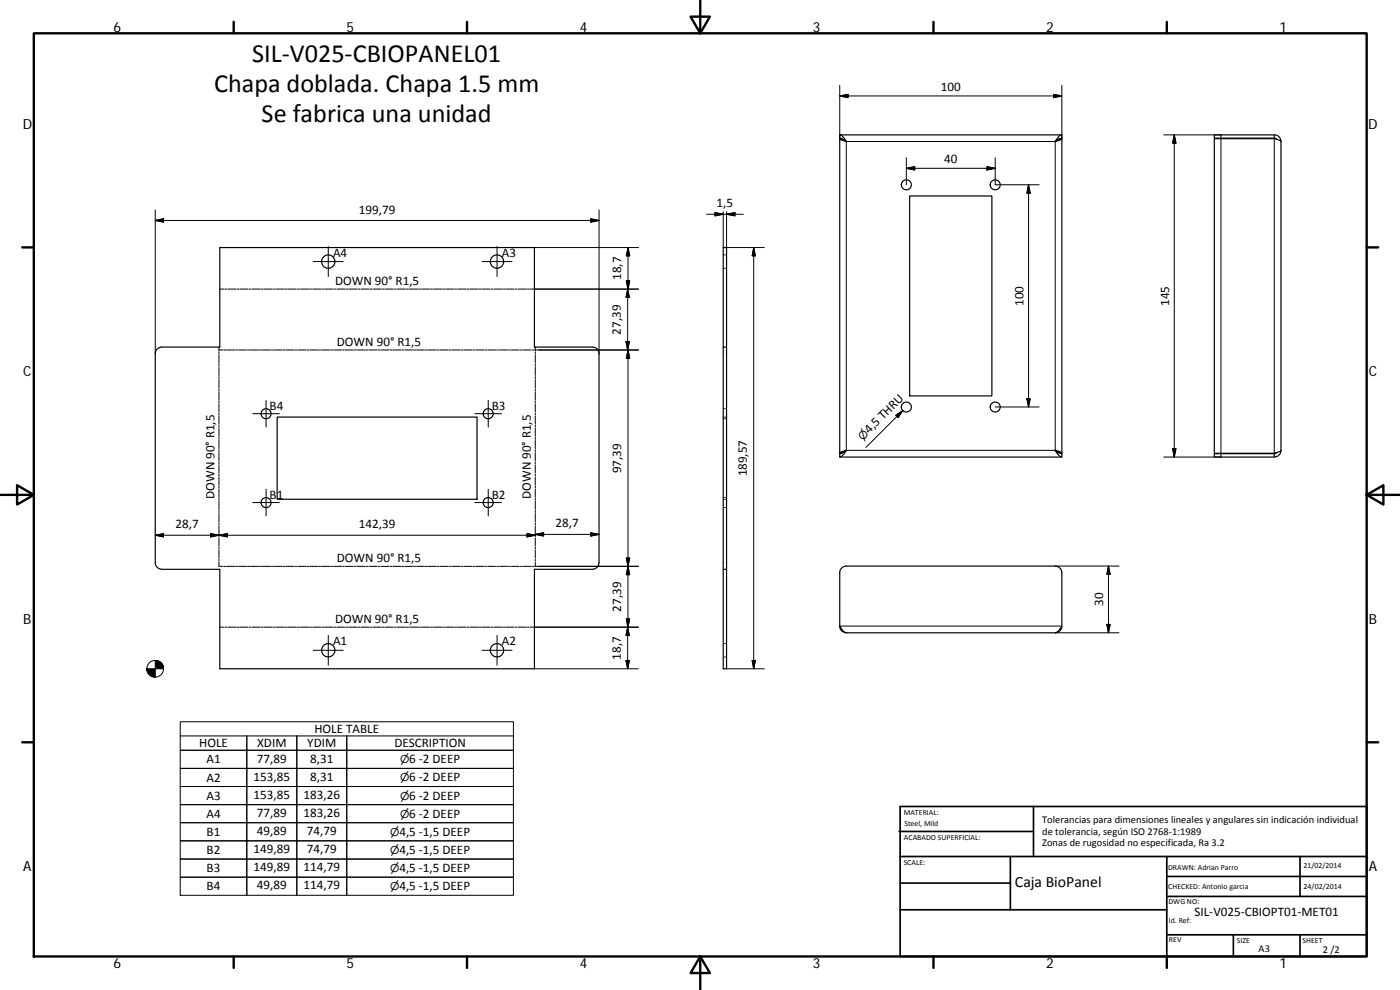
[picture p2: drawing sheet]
<svg xmlns="http://www.w3.org/2000/svg" width="420mm" height="297mm" viewBox="0 0 420 297" stroke-linecap="round" stroke-linejoin="round" font-family="sans-serif">
<g fill="none" stroke="#000" stroke-width=".36">
<path d="M252 41.6l.7 .5 1.3 .4M252 40.5a3.4 3.4 0 0 1 2 2l-1-.7-1-.4zM252 41.6h.7M252 41.6v94.4M252 40.5h66.7M253.1 41.8l.9 .7M273 58.8h24.7v60h-24.7zM317.8 40.9l.9-.4v.9l-1 .4-1 .7zM318 41.6l.7 .1-2 .8 .9-.7M318.7 41.6v94.4M382.4 40.5h-18v.9h18M383.2 41.8l1.2 .7"/>
<path d="M384.4 42.5a1.99 1.99 0 0 0-2-2v.9l.8 .4-.8-.2h-18v94.4h18l1.7-.6 .3-.3M384.4 42.5v92.6M66 74.3h94.4v29.8h17.4a1.97 1.97 0 0 1 2 2.1v62.6a2.04 2.04 0 0 1-2 2h-17.4v29.9h-94.4v-29.9h-17.4a2.01 2.01 0 0 1-2-2v-62.6a1.93 1.93 0 0 1 2-2.1h17.4zM217.1 104.1v-29.8h.9v29.8M217.1 104.1h.9v66.7h-.9zM83.2 125.1h60v24.7h-60zM252 136h.7M252 137.1h66.7M252 136.1l1-.3 1-.7a3.7 3.7 0 0 1-2 2zM254 135.1l-1.7 .6-.3 .3M254 135.1l-.9 .7M316.7 135.1l1 .7 1 .3v1a3.6 3.6 0 0 1-2-2z"/>
<path d="M317.6 135.8l-.9-.7 1.3 .4 .7 .5M318 136h.7M382.4 136.1h-18v1h18M383.2 135.8l-.8 .3M384.4 135.1a2.06 2.06 0 0 1-2 2v-1M217.1 170.8v29.9h.9v-29.9M252 187.9v-16a1.97 1.97 0 0 1 2-2.1h62.7a2.05 2.05 0 0 1 2 2.1v16.1a2.01 2.01 0 0 1-2 1.9M252 187.9a1.96 1.96 0 0 0 2 2M252 187.9a3.4 3.4 0 0 0 2 2M254 189.9h62.7M318.7 187.9a3.5 3.5 0 0 1-2 2"/>
<circle cx="272" cy="55.5" r="1.5"/>
<circle cx="298.7" cy="55.5" r="1.5"/>
<circle cx="98.5" cy="78.5" r="1.99"/>
<circle cx="149.2" cy="78.5" r="1.99"/>
<circle cx="79.8" cy="124.1" r="1.5"/>
<circle cx="146.5" cy="124.1" r="1.49"/>
<circle cx="272" cy="122.1" r="1.5"/>
<circle cx="298.7" cy="122.1" r="1.5"/>
<circle cx="79.8" cy="150.8" r="1.5"/>
<circle cx="146.5" cy="150.8" r="1.49"/>
<circle cx="98.5" cy="195.1" r="2"/>
<circle cx="149.2" cy="195.1" r="2"/>
</g>
<g fill="none" stroke="#000" stroke-width=".3">
<path d="M252 25.6v16M252 28.8l2.5-.5v1zM252 28.8h66.7M316.2 28.3l2.5 .5-2.5 .5zM318.7 25.6v16M252.2 41.8l1.8 .7M254 42.5h62.7M254 42.5v92.6M272 47.3v8.1M272 50.5l2.5-.5v1zM272 50.5h26.7M296.2 50l2.5 .5-2.5 .5z"/>
<path d="M298.7 47.3v8.1h13.2M308.7 55.4v66.7M308.7 55.4l.5 2.6h-1zM316.7 42.5v92.6M318.5 41.8l-1.8 .7M349.2 40.5h17.2v.9M352.4 40.5v96.6M352.4 40.5l.5 2.4h-1zM366.4 41.6v94.4M382.4 41.6v94.4M46.6 63v43.2M46.6 66.1l2.5-.5v1.1z"/>
<path d="M46.6 66.1h133.2M94 78.5h9M98.5 74v9M144.6 78.5h9.1M149.2 74v9M160.4 74.3h31.3M177.3 65.6l2.5 .5-2.5 .6zM179.8 63v43.2M188.5 74.3v12.4M188.5 74.3l.5 2.5h-1zM212.1 64.3h11M214.6 63.8l2.5 .5-2.5 .5z"/>
<path d="M217.1 76.5h.3M217.1 63.5v10.8M217.7 76.5h.3M218 63.5v10.8h11.4M218 64.3l2.6-.5v1zM226.2 74.3v126.4M226.2 74.3l.5 2.5h-1zM66 86.7h1.2M67.5 86.7h.6M68.4 86.7h2.4M71.1 86.7h.6M72 86.7h2.5"/>
<path d="M74.8 86.7h.5M75.7 86.7h2.4M78.4 86.7h.6M79.3 86.7h2.4M82 86.7h.6M82.9 86.7h2.5M85.6 86.7h.6M86.5 86.7h2.5M89.3 86.7h.6M90.2 86.7h2.4M92.9 86.7h.6M93.8 86.7h2.4"/>
<path d="M96.5 86.7h.6M97.4 86.7h2.5M100.2 86.7h.6M101.1 86.7h2.4M103.8 86.7h.6M104.7 86.7h2.4M107.4 86.7h.6M108.3 86.7h2.5M111.1 86.7h.6M112 86.7h2.4M114.7 86.7h.6M115.6 86.7h2.4"/>
<path d="M118.3 86.7h.6M119.2 86.7h2.5M122 86.7h.6M122.9 86.7h2.4M125.6 86.7h.6M126.5 86.7h2.4M129.2 86.7h.6M130.1 86.7h2.5M132.9 86.7h.6M133.7 86.7h2.5M136.5 86.7h.6M137.4 86.7h2.4"/>
<path d="M140.1 86.7h.6M141 86.7h2.5M143.7 86.7h.6M144.6 86.7h2.5M147.4 86.7h.6M148.3 86.7h2.4M151 86.7h.6M151.9 86.7h2.4M154.6 86.7h.6M155.5 86.7h2.5M158.3 86.7h.6M159.2 86.7h32.5"/>
<path d="M188 84.2h1l-.5 2.5zM188.4 86.7v18.3M188.4 86.7l.5 2.6h-1zM217.1 80.5h.3M217.7 80.5h.3M65.7 104.1v1.2M65.7 105.7v.6M65.7 106.6v2.4M65.7 109.3v.6M65.7 110.2v2.5M65.7 113v.6M65.7 113.9v2.4"/>
<path d="M65.7 116.6v.6M65.7 117.5v2.5M65.7 105h1.2M67.2 105h.6M68.1 105h2.4M70.7 105h.7M71.6 105h2.4M74.3 105h.6M75.2 105h2.4M77.9 105h.6M78.7 105h2.4M81.4 105h.6"/>
<path d="M82.3 105h2.4M85 105h.6M85.9 105h2.4M88.6 105h.5M89.4 105h2.4M92.1 105h.6M93 105h2.4M95.7 105h.6M96.6 105h2.3M99.2 105h.6M100.1 105h2.4M102.8 105h.6"/>
<path d="M103.7 105h2.3M106.3 105h.6M107.2 105h2.4M109.9 105h.6M110.8 105h2.3M113.4 105h.6M114.3 105h2.4M117 105h.6M117.9 105h2.4M120.6 105h.5M121.4 105h2.4M124.1 105h.6"/>
<path d="M125 105h2.4M127.7 105h.6M128.6 105h2.3M131.2 105h.6M132.1 105h2.4M134.8 105h.6M135.7 105h2.4M138.3 105h.6M139.2 105h2.4M141.9 105h.6M142.8 105h2.4M145.5 105h.6"/>
<path d="M146.4 105h2.3M149 105h.6M149.9 105h2.4M152.6 105h.6M153.5 105h2.3M156.2 105h.5M157 105h2.4M159.7 105h.6M160.6 105h31.1M160.6 104.1v1.2M160.6 105.7v.6M160.6 106.6v2.4"/>
<path d="M160.6 109.3v.6M160.6 110.2v2.5M160.6 113v.6M160.6 113.9v2.4M160.6 116.6v.6M160.6 117.5v2.5M187.9 102.5h1l-.5 2.5zM188.5 105v83.2M188.5 105l.5 2.5h-1zM308.2 119.6h1l-.5 2.5zM65.7 120.3v.6M65.7 121.2v2.4"/>
<path d="M65.7 123.9v.6M65.7 124.8v2.5M65.7 127.6v.6M65.7 128.5v2.4M65.7 131.2v.6M65.7 132.1v2.5M65.7 134.9v.6M65.7 135.8v2.4M65.7 138.6v.6M65.7 139.5v2.4M75.9 124.1h8M79.9 120.1v8"/>
<path d="M142.5 124.1h8M146.5 120.1v8M160.6 120.3v.6M160.6 121.2v2.4M160.6 123.9v.6M160.6 124.8v2.5M160.6 127.6v.6M160.6 128.5v2.4M160.6 131.2v.6M160.6 132.1v2.5M160.6 134.9v.6M160.6 135.8v2.4"/>
<path d="M160.6 138.6v.6M160.6 139.5v2.4M217.1 125.1h.3M217.1 125.6h.3M217.1 122.6h.3M217.7 125.1h.3M217.7 125.6h.3M217.7 122.6h.3M254 135.1l-1.8 .7M254 135.1h62.7M268.8 124.6l2.1-1.4-1.4 2.1zM270.9 123.2l-11 11"/>
<path d="M298.7 122.1h13.2M316.7 135.1l1.8 .7M351.9 134.6h1l-.5 2.5zM366.4 136.1v1h-17.2M65.7 142.2v.6M65.7 143.1v2.5M65.7 145.9v.6M65.7 146.8v2.4M65.7 149.5v.6M65.7 150.4v2.5M65.7 153.2v.6M65.7 154.1v2.4"/>
<path d="M65.7 156.8v.6M65.7 157.8v2.4M75.9 150.8h8M79.9 146.8v8M142.5 150.8h8M146.5 146.8v8M160.6 142.2v.6M160.6 143.1v2.5M160.6 145.9v.6M160.6 146.8v2.4M160.6 149.5v.6M160.6 150.4v2.5"/>
<path d="M160.6 153.2v.6M160.6 154.1v2.4M160.6 156.8v.6M160.6 157.8v2.4M177.3 159.9l2.5 .4-2.5 .5zM217.1 149.8h.3M217.1 152.3h.3M217.1 149.3h.3M217.7 149.8h.3M217.7 152.3h.3M217.7 149.3h.3M46.6 160.6l2.5-.5v1z"/>
<path d="M46.6 160.6h114M63.2 160.1l2.5 .5-2.5 .5zM65.7 168.7v1.2h1.2M65.7 160.5v.6M65.7 161.4v2.4M65.7 164.1v.6M65.7 165v2.5M65.7 167.8v.6M65.7 160.6l2.5-.5v1zM67.2 169.9h.6M68.1 169.9h2.4M70.7 169.9h.7"/>
<path d="M71.6 169.9h2.4M74.3 169.9h.6M75.2 169.9h2.4M77.9 169.9h.6M78.7 169.9h2.4M81.4 169.9h.6M82.3 169.9h2.4M85 169.9h.6M85.9 169.9h2.4M88.6 169.9h.5M89.4 169.9h2.4M92.1 169.9h.6"/>
<path d="M93 169.9h2.4M95.7 169.9h.6M96.6 169.9h2.3M99.2 169.9h.6M100.1 169.9h2.4M102.8 169.9h.6M103.7 169.9h2.3M106.3 169.9h.6M107.2 169.9h2.4M109.9 169.9h.6M110.8 169.9h2.3M113.4 169.9h.6"/>
<path d="M114.3 169.9h2.4M117 169.9h.6M117.9 169.9h2.4M120.6 169.9h.5M121.4 169.9h2.4M124.1 169.9h.6M125 169.9h2.4M127.7 169.9h.6M128.6 169.9h2.3M131.2 169.9h.6M132.1 169.9h2.4M134.8 169.9h.6"/>
<path d="M135.7 169.9h2.4M138.3 169.9h.6M139.2 169.9h2.4M141.9 169.9h.6M142.8 169.9h2.4M145.5 169.9h.6M146.4 169.9h2.3M149 169.9h.6M149.9 169.9h2.4M152.6 169.9h.6M153.5 169.9h2.3M156.2 169.9h.5"/>
<path d="M157 169.9h2.4M158.1 160.1l2.5 .5-2.5 .5zM159.7 169.9h.6M160.6 160.3l2.5-.4v.9zM160.6 160.3h19.2M160.6 168.7v1.2h31.1M160.6 160.5v.6M160.6 161.4v2.4M160.6 164.1v.6M160.6 165v2.5M160.6 167.8v.6M188 167.4h1l-.5 2.5z"/>
<path d="M188.5 169.9l.5 2.5h-1.1zM316.7 169.8h19.1M332.7 169.8v20.1M332.7 169.8l.5 2.6h-1zM66 188.2h1.2M67.5 188.2h.6M68.4 188.2h2.4M71.1 188.2h.6M72 188.2h2.5M74.8 188.2h.5M75.7 188.2h2.4M78.4 188.2h.6"/>
<path d="M79.3 188.2h2.4M82 188.2h.6M82.9 188.2h2.5M85.6 188.2h.6M86.5 188.2h2.5M89.3 188.2h.6M90.2 188.2h2.4M92.9 188.2h.6M93.8 188.2h2.4M94 195.1h9M96.5 188.2h.6M97.4 188.2h2.5"/>
<path d="M98.5 190.6v9M100.2 188.2h.6M101.1 188.2h2.4M103.8 188.2h.6M104.7 188.2h2.4M107.4 188.2h.6M108.3 188.2h2.5M111.1 188.2h.6M112 188.2h2.4M114.7 188.2h.6M115.6 188.2h2.4M118.3 188.2h.6"/>
<path d="M119.2 188.2h2.5M122 188.2h.6M122.9 188.2h2.4M125.6 188.2h.6M126.5 188.2h2.4M129.2 188.2h.6M130.1 188.2h2.5M132.9 188.2h.6M133.7 188.2h2.5M136.5 188.2h.6M137.4 188.2h2.4M140.1 188.2h.6"/>
<path d="M141 188.2h2.5M143.7 188.2h.6M144.6 195.1h9.1M144.6 188.2h2.5M147.4 188.2h.6M148.3 188.2h2.4M149.2 190.6v9M151 188.2h.6M151.9 188.2h2.4M154.6 188.2h.6M155.5 188.2h2.5M158.3 188.2h.6"/>
<path d="M187.9 198.2h1l-.5 2.5zM187.9 185.7h1.1l-.5 2.5zM188.4 188.2v12.5M188.4 188.2l.5 2.5h-1zM191.6 188.2h-32.4M217.1 193.1h.3M217.1 197.1h.3M217.7 193.1h.3M217.7 197.1h.3M225.7 198.2h1l-.5 2.5zM252 187.9h66.7M252.2 188.6l.3 .1"/>
<path d="M316.7 189.9h19.1M318.5 188.6l-.4 .1M332.2 187.3h1l-.5 2.6zM54.1 216.6h100v52h-100zM160.4 200.7h31.1M218 200.7h11.4M54.1 220.8h20v4.3M74.1 230.5v-5.4h-20h100h-50v-4.3v47.8M89.1 220.8v47.8M104.1 225.1v5.4h50h-100h20v5.5M104.1 230.5v5.5h50h-100h20v5.4M104.1 236v5.4h50h-100h20v5.4"/>
<path d="M154.1 220.8h-80v47.8v-5.4h-20h100h-50v-5.5M104.1 241.4v5.4h50h-100h20v5.5M104.1 246.8v5.5h50h-100h20v5.4M104.1 252.3v5.4h50h-100h20v5.5"/>
<circle cx="46.6" cy="200.7" r="2.5"/>
</g>
<g fill="none" stroke="#000" stroke-width=".71">
<path d="M10.1 10h400.1v277h-400.1zM70.1 6.6v3.4M140.2 6.6v3.4M207.3 5h5.8l-2.9 5zM210.2 0v10M280.2 6.6v3.4M350.2 6.6v3.4M6.7 74.2h3.4M410.2 74.2h3.4M.2 148.5h9.9M5.1 145.6l5 2.9-5 2.9zM410.2 148.5l5-2.9v5.8z"/>
<path d="M410.2 148.5h9.9M6.7 222.7h3.4M410.2 222.7h3.4M70.1 287v3.4M140.2 287v3.4M210.2 287l2.9 5h-5.8zM210.2 287v10M280.2 287v3.4M350.2 287v3.4"/>
</g>
<g fill="none" stroke="#000" stroke-width=".51">
<path d="M269.8 249.5h40.4M270.1 257h140.1M270.1 242h140.1v45h-140.1zM303.2 257v16M310.2 242v15M350.2 257v30M390.2 257v12M270.1 273h80.1M270.1 265h33.1M350.2 269h60M350.2 263h60M350.2 280.5h60"/>
<path d="M370.2 280.5v6.5M390.2 280.5v6.5"/>
</g>
<g fill="#000" stroke="#000" stroke-width=".3">
<path d="M252 28.8l2.5-.5v1zM316.2 28.3l2.5 .5-2.5 .5zM272 50.5l2.5-.5v1zM296.2 50l2.5 .5-2.5 .5zM308.7 55.4l.5 2.6h-1zM352.4 40.5l.5 2.4h-1zM46.6 66.1l2.5-.5v1.1zM177.3 65.6l2.5 .5-2.5 .6zM188.5 74.3l.5 2.5h-1zM214.6 63.8l2.5 .5-2.5 .5zM218 64.3l2.6-.5v1zM226.2 74.3l.5 2.5h-1z"/>
<path d="M188 84.2h1l-.5 2.5zM188.4 86.7l.5 2.6h-1zM187.9 102.5h1l-.5 2.5zM188.5 105l.5 2.5h-1zM308.2 119.6h1l-.5 2.5zM268.8 124.6l2.1-1.4-1.4 2.1zM351.9 134.6h1l-.5 2.5zM160.6 160.3l2.5-.4v.9zM46.6 160.6l2.5-.5v1zM63.2 160.1l2.5 .5-2.5 .5zM65.7 160.6l2.5-.5v1zM158.1 160.1l2.5 .5-2.5 .5z"/>
<path d="M177.3 159.9l2.5 .4-2.5 .5zM188 167.4h1l-.5 2.5zM188.5 169.9l.5 2.5h-1.1zM332.7 169.8l.5 2.6h-1zM187.9 198.2h1l-.5 2.5zM187.9 185.7h1.1l-.5 2.5zM188.4 188.2l.5 2.5h-1zM225.7 198.2h1l-.5 2.5zM332.2 187.3h1l-.5 2.6zM44.1 200.7l.1 .7zM44.1 200.7l.2 1zM44.1 200.7l.4 1.3z"/>
<path d="M44.1 200.7l.6 1.6zM44.1 200.7l.8 1.8zM44.1 200.7l1.1 2.1zM44.1 200.7l1.5 2.2-.4-.1zM44.1 200.7l1.8 2.3-.3-.1zM44.1 200.7l2.1 2.4-.3-.1zM44.1 200.7l2.5 2.4h-.4zM46.6 198.2l2.5 2.5h-2.5zM44.1 200.7h2.5v2.4zM49 199.9l.1 .8zM48.9 199.6l.2 1.1zM48.7 199.3l.4 1.4z"/>
<path d="M48.5 199l.6 1.7zM48.2 198.8l.9 1.9zM47.9 198.5l.3 .3 .9 1.9zM47.6 198.4l.3 .1 1.2 2.2zM47.3 198.3l.3 .1 1.5 2.3zM47 198.2l.3 .1 1.8 2.4zM46.6 198.2h.4l2.1 2.5z"/>
</g>
<g font-size="7.9">
<text x="75.7" y="18.5">SIL‐V025‐CBIOPANEL01</text>
<text x="64.2" y="27.5">Chapa doblada. Chapa 1.5 mm</text>
<text x="78.5" y="36.6">Se fabrica una unidad</text>
</g>
<text font-size="4.7" x="304.6" y="266.2">Caja BioPanel</text>
<g font-size="4.2">
<text x="34" y="9.6">6</text>
<text x="104" y="9.6">5</text>
<text x="174" y="9.6">4</text>
<text x="244" y="9.6">3</text>
<text x="314" y="9.6">2</text>
<text x="384" y="9.6">1</text>
<text x="6.8" y="38.7">D</text>
<text x="410.6" y="38.7">D</text>
<text x="7" y="112.9">C</text>
<text x="410.8" y="112.9">C</text>
<text x="7" y="187.1">B</text>
<text x="410.8" y="187.1">B</text>
<text x="7" y="261.3">A</text>
<text x="410.8" y="261.3">A</text>
<text x="34" y="290.4">6</text>
<text x="104" y="290.4">5</text>
<text x="174" y="290.4">4</text>
<text x="244" y="290.4">3</text>
<text x="314" y="290.4">2</text>
<text x="384" y="290.4">1</text>
</g>
<g font-size="3.9">
<text x="282.3" y="27.2">100</text>
<text x="283.3" y="48.9">40</text>
<text x="107.7" y="64.1">199,79</text>
<text x="215.1" y="62.2">1,5</text>
<text x="99.9" y="77.1">A4</text>
<text x="150.6" y="77">A3</text>
<text x="100.6" y="85.4">DOWN 90° R1,5</text>
<text x="186.4" y="84" transform="rotate(-90 186.4 84)">18,7</text>
<text x="307.1" y="91.8" transform="rotate(-90 307.1 91.8)">100</text>
<text x="350.8" y="91.8" transform="rotate(-90 350.8 91.8)">145</text>
<text x="186.3" y="100.4" transform="rotate(-90 186.3 100.4)">27,39</text>
<text x="101.1" y="103.7">DOWN 90° R1,5</text>
<text x="80.9" y="123.1">B4</text>
<text x="147.6" y="123.1">B3</text>
<text x="260.9" y="130.2" transform="rotate(-45 260.9 130.2)">4,5 THRU</text>
<text x="186.4" y="142" transform="rotate(-90 186.4 142)">97,39</text>
<text x="224.1" y="142.9" transform="rotate(-90 224.1 142.9)">189,57</text>
<text x="64.4" y="149.7" transform="rotate(-90 64.4 149.7)">DOWN 90° R1,5</text>
<text x="80.9" y="149.7">B1</text>
<text x="147.6" y="149.7">B2</text>
<text x="159.4" y="149.7" transform="rotate(-90 159.4 149.7)">DOWN 90° R1,5</text>
<text x="52.7" y="158.5">28,7</text>
<text x="107.7" y="158.5">142,39</text>
<text x="166.7" y="158.3">28,7</text>
<text x="101.1" y="168.6">DOWN 90° R1,5</text>
<text x="186.4" y="183.5" transform="rotate(-90 186.4 183.5)">27,39</text>
<text x="331.1" y="181.8" transform="rotate(-90 331.1 181.8)">30</text>
<text x="100.6" y="186.9">DOWN 90° R1,5</text>
<text x="99.9" y="193.7">A1</text>
<text x="150.6" y="193.7">A2</text>
<text x="186.3" y="197.9" transform="rotate(-90 186.3 197.9)">18,7</text>
<text x="94.4" y="219.9">HOLE TABLE</text>
<text x="59.8" y="224.2">HOLE</text>
<text x="77.2" y="224.2">XDIM</text>
<text x="92.2" y="224.2">YDIM</text>
<text x="118.4" y="224.2">DESCRIPTION</text>
<text x="62" y="229">A1</text>
<text x="77.1" y="228.8">77,89</text>
<text x="93.1" y="228.8">8,31</text>
<text x="122.8" y="229">6 ‐2 DEEP</text>
<text x="62" y="234.5">A2</text>
<text x="62" y="239.9">A3</text>
<text x="76.1" y="234.2">153,85</text>
<text x="76.1" y="239.7">153,85</text>
<text x="91.1" y="239.7">183,26</text>
<text x="93.1" y="234.2">8,31</text>
<text x="122.8" y="234.5">6 ‐2 DEEP</text>
<text x="122.8" y="239.9">6 ‐2 DEEP</text>
<text x="62" y="245.4">A4</text>
<text x="77.1" y="245.1">77,89</text>
<text x="91.1" y="245.1">183,26</text>
<text x="122.8" y="245.3">6 ‐2 DEEP</text>
<text x="62" y="250.8">B1</text>
<text x="77.1" y="250.6">49,89</text>
<text x="92.1" y="250.6">74,79</text>
<text x="119.9" y="250.8">4,5 ‐1,5 DEEP</text>
<text x="62" y="256.3">B2</text>
<text x="76.1" y="256">149,89</text>
<text x="92.1" y="256">74,79</text>
<text x="119.9" y="256.2">4,5 ‐1,5 DEEP</text>
<text x="62" y="261.7">B3</text>
<text x="76.1" y="261.4">149,89</text>
<text x="91.1" y="261.4">114,79</text>
<text x="119.9" y="261.7">4,5 ‐1,5 DEEP</text>
<text x="62" y="267.1">B4</text>
<text x="77.1" y="266.9">49,89</text>
<text x="91.1" y="266.9">114,79</text>
<text x="119.9" y="267.1">4,5 ‐1,5 DEEP</text>
<text x="358.5" y="274.9">SIL‐V025‐CBIOPT01‐MET01</text>
</g>
<g font-size="3.3">
<text x="258.9" y="132.2" transform="rotate(-45 258.9 132.2)">⌀</text>
<text x="120" y="229">⌀</text>
<text x="120" y="234.5">⌀</text>
<text x="120" y="239.9">⌀</text>
<text x="120" y="245.3">⌀</text>
<text x="117.1" y="250.8">⌀</text>
<text x="117.1" y="256.2">⌀</text>
<text x="117.1" y="261.7">⌀</text>
<text x="117.1" y="267.1">⌀</text>
</g>
<g font-size="3.1">
<text x="312.8" y="246.8">Tolerancias para dimensiones lineales y angulares sin indicación individual</text>
<text x="312.8" y="250.4">de tolerancia, según ISO 2768‐1:1989</text>
<text x="312.8" y="254">Zonas de rugosidad no especificada, Ra 3.2</text>
<text x="377.7" y="285.6">A3</text>
<text x="397" y="285.9">2 /2</text>
</g>
<g font-size="2.4">
<text x="271.2" y="244.4">MATERIAL:</text>
<text x="271.3" y="251.9">ACABADO SUPERFICIAL:</text>
<text x="271.4" y="247.9">Steel, Mild</text>
<text x="271.2" y="259.7">SCALE:</text>
<text x="350.6" y="260.9">DRAWN: Adrian Parro</text>
<text x="391.2" y="260.6">21/02/2014</text>
<text x="350.6" y="266.8">CHECKED: Antonio garcia</text>
<text x="391.2" y="266.6">24/02/2014</text>
<text x="350.7" y="271.4">DWG NO:</text>
<text x="350.8" y="276.8">Id. Ref:</text>
<text x="350.8" y="282.8">REV</text>
<text x="371.2" y="282.9">SIZE</text>
<text x="390.9" y="282.9">SHEET</text>
</g>
</svg>
